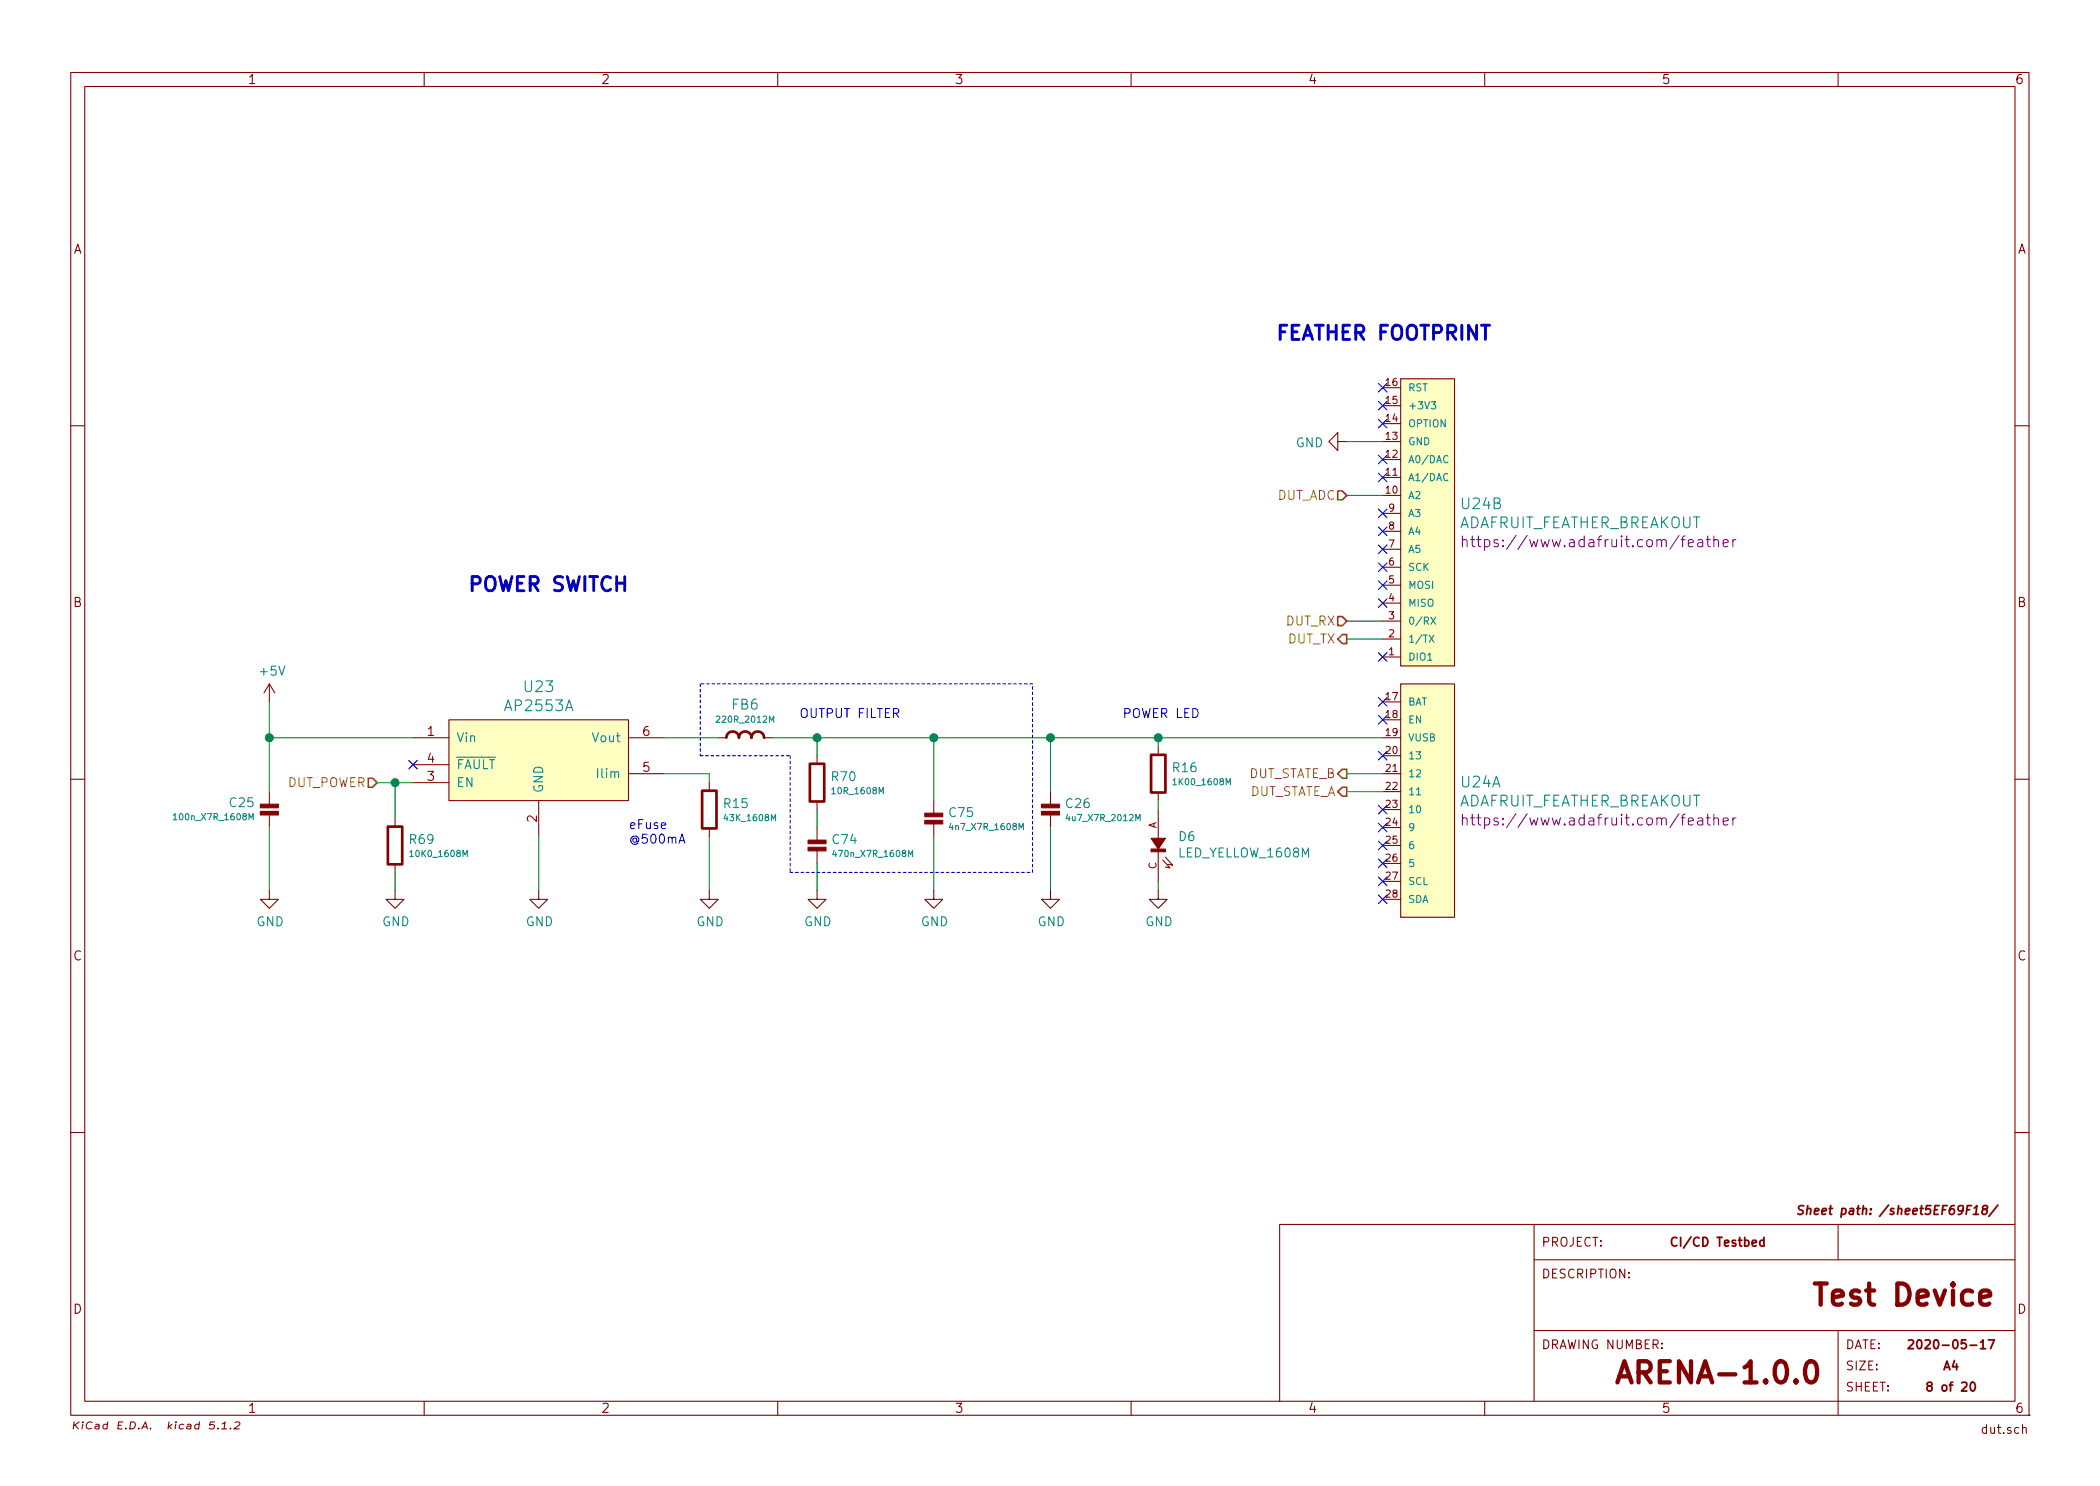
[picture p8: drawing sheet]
<svg xmlns="http://www.w3.org/2000/svg" width="297mm" height="210mm" viewBox="0 0 297 210" stroke-linecap="round" stroke-linejoin="round" font-family="sans-serif">
<g fill="none" stroke="#840000" stroke-width=".15">
<path d="M10 10.3h277v189.9h-277zM12 12.2h273v186.1h-273zM60 10.3v1.9M110 10.3v1.9M160 10.3v1.9M210 10.3v1.9M260 10.3v1.9M195.6 59.9h2.5M195.6 57.4h2.5M195.6 54.9h2.5M198.1 53.6h7.6v40.6h-7.6zM10 60.2h2"/>
<path d="M189.2 62.5v-1.3l-1.2 1.3 1.2 1.2v-1.2h1.3M195.6 70.1h2.5M195.6 67.6h2.5M195.6 65h2.5M195.6 62.5h2.5M195.6 77.7h2.5M195.6 75.2h2.5M195.6 72.6h2.5M285 60.2h2M38.1 96.8l-.8 1.2M38.1 96.8v2.5M38.1 96.8l.8 1.2"/>
<path d="M195.6 99.3h2.5M195.6 93h2.5M195.6 90.4h2.5M195.6 87.9h2.5M195.6 85.3h2.5M195.6 82.8h2.5M195.6 80.3h2.5M198.1 96.8h7.6v33h-7.6zM10 110.3h2M38.1 112v1.8M38.1 115.3v1.8M55.9 115.8v1.2"/>
<path d="M58.4 104.4h5.1M58.4 110.7h5.1M58.4 108.2h5.1M63.5 101.8h25.4v11.5h-25.4zM76.2 113.3v5.1M88.9 104.4h5.1M88.9 109.5h5.1M100.3 110.7v1.2M100.3 117.2v1.2M101.6 104.4h1.1M108.1 104.4h1.1M115.6 106.9v1.2"/>
<path d="M115.6 113.4v1.1M115.6 117.1v1.8M132.1 113.3v1.8M132.1 116.6v1.8M148.6 112v1.8M148.6 115.3v1.8M163.8 105.7v1.1M163.8 112.1v1.2M163.8 114.5v4.5M195.6 101.8h2.5M195.6 104.4h2.5M195.6 106.9h2.5"/>
<path d="M195.6 109.5h2.5M195.6 112h2.5M195.6 114.5h2.5M195.6 117.1h2.5M195.6 119.6h2.5M285 110.3h2M38.1 126v1.2h1.3l-1.3 1.3-1.3-1.3h1.3M55.9 126v1.2h1.2l-1.2 1.3-1.3-1.3h1.3M55.9 122.3v1.1M76.2 126v1.2h1.3l-1.3 1.3-1.3-1.3h1.3M100.3 126v1.2h1.3l-1.3 1.3-1.2-1.3h1.2M115.6 126v1.2h1.2l-1.2 1.3-1.3-1.3h1.3"/>
<path d="M115.6 120.4v1.8M132.1 126v1.2h1.2l-1.2 1.3-1.3-1.3h1.3M148.6 126v1.2h1.3l-1.3 1.3-1.3-1.3h1.3M163.8 126v1.2h1.3l-1.3 1.3-1.2-1.3h1.2M163.8 120.3v4.4M164.5 121.7l1 1.1-.7-.1M164.8 121.3l1.1 1.1-.7-.1M195.6 122.2h2.5M195.6 124.7h2.5M195.6 127.2h2.5M10 160.2h2M217 178.3h68"/>
<path d="M217 173.2v25M260 173.2v5.1M285 173.2h-104v25.1M285 160.2h2M60 198.3v1.9M110 198.3v1.9M160 198.3v1.9M210 198.3v1.9M217 188.3h68M260 188.3v11.9M30.4 201.2h-.6l-.2 .5 .2-.1h.5v.1v.4l-.3 .1-.4-.1M30.8 202.1v.1"/>
<path d="M31.3 202.2h.8M31.4 201.5l.4-.3-.1 1M32.6 202.1v.1M33.2 201.3l.5-.1 .2 .3-.8 .7h.7M287 200.2h.1"/>
</g>
<g fill="none" stroke="#840000" stroke-width=".25">
<path d="M237.2 175.2a.5 .5 0 0 0-.6 0 .5 .5 0 0 0-.2 .6 .46 .46 0 0 0 .3 .5 .46 .46 0 0 0 .5-.1M249.5 175.5h-.4l-.2 .2 .1 .5 .1 .1 .4-.1M249.5 175.1v1.2M255.1 170.6h-.4l-.2 .1v.3l.4 .3 .1 .3-.2 .2-.5-.1M255.6 171.1l.2-.1h.3v.8M255.7 170.6l-.2 1.2M256.7 171.4l.6-.1-.1-.3h-.4l-.2 .6 .2 .2 .3-.1M257.7 171.4l.6-.1v-.3h-.5l-.1 .6 .1 .2 .4-.1M258.7 171h.5M259 170.6l-.2 1 .3 .2M270 189.7l.4-.1 .2 .1 .1 .2-.8 .9h.8M272.8 196.1l-.2-.2v-.2l.2-.1h.4l.1 .2-.1 .2-.5 .2-.1 .1v.3l.2 .2h.2l.3-.2-.1-.4-.2-.1"/>
<path d="M278.8 195.7l.2-.1a.67 .67 0 0 1 .5 .5 .67 .67 0 0 1-.3 .6 .28 .28 0 0 1-.3 .1 .28 .28 0 0 1-.2-.2v-.6zM281.3 189.6h.8l-.5 1.2"/>
</g>
<path d="M228.8 195.6l1-3 1 3M229.1 194.7h1.4M256.7 181.6h1.7M257.5 181.6v3" fill="none" stroke="#840000" stroke-width=".61"/>
<g fill="#ffffc2" stroke="#ffffc2" stroke-width=".14">
<path d="M198.1 96.8h7.6v33h-7.6z"/>
<path d="M198.1 53.6h7.6v40.6h-7.6z"/>
<path d="M63.5 101.8h25.4v11.5h-25.4z"/>
</g>
<g fill="none" stroke="#008484" stroke-width=".15">
<path d="M202.4 56.8h.7l-.4 .4 .4 .2-.1 .4-.1 .1-.5-.1M204.8 67.1a.4 .4 0 0 0-.5 0 .4 .4 0 0 0-.1 .5l.2 .4h.2l.2-.1M204.8 64.5a.4 .4 0 0 0-.5 0 .4 .4 0 0 0-.1 .5l.2 .4 .2 .1 .2-.1M202.2 89.9l.6 1M202.4 87.3l.7 1M202.8 89.9l-.6 1M203.1 87.3l-.7 1M24.5 115.4l.3-.3v.9M24.5 116h.5M35.2 116v-.9l.3 .6 .3-.6v.9M101.3 101.4l.4-.1 .1 .3-.5 .6h.5M134.5 116.5l-.2 .6h.5"/>
<path d="M144.1 117.4v-.9l.3 .6 .4-.6v.9M151 115.2l-.2 .6h.6M160.7 116.1v-.9l.3 .7 .3-.7v.9M165.9 110.4l.3-.2v.8M165.9 111h.5M173.4 111v-.8l.3 .6 .3-.6v.8M200.4 112.5h.5M58 120.6l.2-.3v.9M58 121.2h.5M65.5 121.2v-.9l.3 .6 .3-.6v.9M118 120.3l-.2 .6h.5M128.5 121.2v-.9l.3 .6 .3-.6v.9"/>
</g>
<g fill="none" stroke="#840084" stroke-width=".15">
<path d="M206.9 76.5a.41 .41 0 0 1 .6 0v.9M206.9 75.8v1.6M208 76.3h.6M208.3 75.8v1.3v.2l.3 .1M208.9 76.3h.6M240.2 76.4l.1-.1 .5 .1v1M240.8 76.7l-.5 .1a.3 .3 0 0 0-.2 .3 .3 .3 0 0 0 .2 .3l.5-.1M241.4 76.3h.5M241.6 75.8v1.3v.2l.3 .1M242.4 76.5a.41 .41 0 0 1 .7 0v.9M242.4 75.8v1.6M243.7 76.9l.7-.2v-.3l-.5-.1-.2 .2 .1 .8 .1 .1 .5-.1"/>
<path d="M245.1 76.3v1.1M245.5 76.3l-.2 .1-.2 .2M206.9 115.8a.41 .41 0 0 1 .6 .1v.8M206.9 115.2v1.5M208 115.7h.6M208.3 115.2v1.3v.2h.3M208.9 115.7h.6M240.2 115.8l.1-.1 .5 .1v.9M240.8 116.1h-.5a.3 .3 0 0 0-.2 .3 .3 .3 0 0 0 .2 .3h.5M241.4 115.7h.5M241.6 115.2v1.3v.2h.3M242.4 115.8a.41 .41 0 0 1 .7 .1v.8"/>
<path d="M242.4 115.2v1.5M243.7 116.2l.7-.1v-.3l-.5-.1-.2 .2 .1 .8h.1h.5M245.1 115.7v1M245.5 115.7l-.2 .1-.2 .2"/>
</g>
<g fill="none" stroke="#008400" stroke-width=".15">
<path d="M190.5 62.5h5.1M190.5 70.1h5.1M38.1 99.3v12.7M190.5 90.4h5.1M190.5 87.9h5.1M38.1 104.4h20.3M38.1 117.1v8.9M53.3 110.7h5.1M55.9 110.7v5.1M76.2 118.4v7.6M94 104.4h7.6M94 109.5h6.3v1.2"/>
<path d="M100.3 118.4v7.6M109.2 104.4h86.4M115.6 104.4v2.5M115.6 114.5v2.6M132.1 104.4v8.9M132.1 118.4v7.6M148.6 104.4v7.6M148.6 117.1v8.9M163.8 104.4v1.3M163.8 113.3v1.2M190.5 109.5h5.1M190.5 112h5.1"/>
<path d="M55.9 123.4v2.6M115.6 122.2v3.8M163.8 124.7v1.3"/>
</g>
<g fill="none" stroke="#000084" stroke-width=".15">
<path d="M195 54.2l1.2 1.3M195 56.8l1.2 1.2M195 59.3l1.2 1.2M196.2 54.2l-1.2 1.3M196.2 56.8l-1.2 1.2M196.2 59.3l-1.2 1.2M195 79.6l1.2 1.3M195 64.4l1.2 1.2M195 66.9l1.2 1.3M195 72l1.2 1.2M195 74.6l1.2 1.2M195 77.1l1.2 1.2"/>
<path d="M196.2 79.6l-1.2 1.3M196.2 64.4l-1.2 1.2M196.2 66.9l-1.2 1.3M196.2 72l-1.2 1.2M196.2 74.6l-1.2 1.2M196.2 77.1l-1.2 1.2M195 98.7l1.2 1.2M195 92.3l1.2 1.3M195 84.7l1.2 1.2M195 82.2l1.2 1.2M196.2 98.7l-1.2 1.2M196.2 92.3l-1.2 1.3"/>
<path d="M196.2 84.7l-1.2 1.2M196.2 82.2l-1.2 1.2M57.8 107.6l1.2 1.2M59 107.6l-1.2 1.2M195 101.2l1.2 1.3M195 113.9l1.2 1.3M195 116.5l1.2 1.2M195 119l1.2 1.2M195 106.3l1.2 1.2M196.2 101.2l-1.2 1.3M196.2 113.9l-1.2 1.3M196.2 116.5l-1.2 1.2"/>
<path d="M196.2 119l-1.2 1.2M196.2 106.3l-1.2 1.2M195 121.6l1.2 1.2M195 124.1l1.2 1.2M195 126.6l1.2 1.3M196.2 121.6l-1.2 1.2M196.2 124.1l-1.2 1.2M196.2 126.6l-1.2 1.3"/>
</g>
<path d="M189.2 69.5h.7l.6 .6-.6 .6h-.7zM189.2 87.2h.7l.6 .7-.6 .6h-.7zM189.9 89.8h.6v1.3h-.6l-.7-.7zM52.1 110.1h.6l.6 .6-.6 .7h-.6zM189.9 108.8h.6v1.3h-.6l-.7-.6zM189.9 111.4h.6v1.2h-.6l-.7-.6z" fill="none" stroke="#848400" stroke-width=".25"/>
<g fill="#840000" stroke="#840000" stroke-width=".15">
<path d="M36.8 113.8h2.6v.5h-2.6z"/>
<path d="M36.8 114.8h2.6v.5h-2.6z"/>
<path d="M147.3 114.8h2.6v.5h-2.6z"/>
<path d="M147.3 113.8h2.6v.5h-2.6z"/>
<path d="M162.8 120.1h2v.4h-2z"/>
<path d="M162.8 118.6h2l-1 1.5z"/>
<path d="M114.3 119.9h2.5v.5h-2.5z"/>
<path d="M114.3 118.9h2.5v.5h-2.5z"/>
<path d="M130.8 116.1h2.5v.5h-2.5z"/>
<path d="M130.8 115.1h2.5v.5h-2.5z"/>
</g>
<g fill="#008400" stroke="#008400" stroke-width=".25">
<circle cx="38.1" cy="104.4" r=".51"/>
<circle cx="115.6" cy="104.4" r=".51"/>
<circle cx="132.1" cy="104.4" r=".51"/>
<circle cx="148.6" cy="104.4" r=".51"/>
<circle cx="163.8" cy="104.4" r=".51"/>
<circle cx="55.9" cy="110.7" r=".51"/>
</g>
<path d="M54.9 117h2v5.3h-2zM99.3 111.9h2v5.3h-2zM102.7 104.4a.89 .89 0 0 1 .9-.9 .89 .89 0 0 1 .9 .9M104.5 104.4a.89 .89 0 0 1 .9-.9 .89 .89 0 0 1 .9 .9M106.3 104.4a.89 .89 0 0 1 .9-.9 .89 .89 0 0 1 .9 .9M114.6 108.1h2v5.3h-2zM162.8 106.8h2v5.3h-2z" fill="none" stroke="#840000" stroke-width=".38"/>
<path d="M99.1 96.8v10.1M146 96.8h-46.9M99.1 106.9h12.7M111.8 106.9v16.5M111.8 123.4h34.2M146 123.4v-26.6" fill="none" stroke="#0000c2" stroke-width=".15" stroke-dasharray=".4 .4"/>
<g font-size="4.2" fill="#840000">
<text x="259.3" y="184.8">Test Device</text>
<text x="232.5" y="195.8">ARENA-1.0.0</text>
</g>
<g font-size="2.8" fill="#0000c2">
<text x="180.3" y="48.1">FEATHER FOOTPRINT</text>
<text x="66" y="83.7">POWER SWITCH</text>
</g>
<g font-size="2.1" fill="#008484">
<text x="205.9" y="74.7">ADAFRUIT_FEATHER_BREAKOUT</text>
<text x="206.8" y="72.1">U24B</text>
<text x="71.6" y="100.6">AP2553A</text>
<text x="74.3" y="97.9">U23</text>
<text x="206.7" y="111.4">U24A</text>
<text x="205.9" y="114.1">ADAFRUIT_FEATHER_BREAKOUT</text>
</g>
<g font-size="2.1" fill="#840084">
<text x="209.6" y="77.4">https://www.adafruit.com/feather</text>
<text x="209.6" y="116.8">https://www.adafruit.com/feather</text>
</g>
<text font-size="1.9" fill="#008484" x="103.6" y="100.4">FB6</text>
<g font-size="1.8" fill="#840000">
<text x="35" y="11.9">1</text>
<text x="85" y="11.9">2</text>
<text x="135" y="11.9">3</text>
<text x="185" y="11.9">4</text>
<text x="235" y="11.9">5</text>
<text x="285" y="11.9">6</text>
<text x="10.4" y="35.9">A</text>
<text x="285.4" y="35.9">A</text>
<text x="10.4" y="85.9">B</text>
<text x="285.4" y="85.9">B</text>
<text x="60.5" y="104.1">1</text>
<text x="60.5" y="107.9">4</text>
<text x="91" y="104.1">6</text>
<text x="60.5" y="110.5">3</text>
<text x="91" y="109.2">5</text>
<text x="75.9" y="116.3" transform="rotate(-90 75.9 116.3)">2</text>
<text x="10.4" y="135.9">C</text>
<text x="285.4" y="135.9">C</text>
<text x="10.4" y="185.9">D</text>
<text x="285.4" y="185.9">D</text>
<text x="35" y="199.9">1</text>
<text x="85" y="199.9">2</text>
<text x="135" y="199.9">3</text>
<text x="185" y="199.9">4</text>
<text x="235" y="199.9">5</text>
<text x="285" y="199.9">6</text>
</g>
<g font-size="1.8" fill="#008484">
<text x="183.3" y="63.3">GND</text>
<text x="36.9" y="95.6">+5V</text>
<text x="64.5" y="105">Vin</text>
<text x="83.9" y="105">Vout</text>
<text x="64.5" y="111.4">EN</text>
<text x="64.5" y="108.8">FAULT</text>
<text x="76.8" y="112.3" transform="rotate(-90 76.8 112.3)">GND</text>
<text x="84.8" y="110.1">Ilim</text>
<text x="117.7" y="110.5">R70</text>
<text x="166" y="109.3">R16</text>
<text x="32.6" y="114.2">C25</text>
<text x="58" y="119.4">R69</text>
<text x="102.5" y="114.3">R15</text>
<text x="117.8" y="119.4">C74</text>
<text x="134.3" y="115.6">C75</text>
<text x="150.9" y="114.3">C26</text>
<text x="166.8" y="119">D6</text>
<text x="166.8" y="121.3">LED_YELLOW_1608M</text>
<text x="36.3" y="131.1">GND</text>
<text x="54.1" y="131.1">GND</text>
<text x="74.4" y="131.1">GND</text>
<text x="98.5" y="131.1">GND</text>
<text x="113.7" y="131.1">GND</text>
<text x="130.3" y="131.1">GND</text>
<text x="146.8" y="131.1">GND</text>
<text x="162" y="131.1">GND</text>
</g>
<g font-size="1.8" fill="#848400">
<text x="180.5" y="70.7">DUT_ADC</text>
<text x="181.9" y="88.5">DUT_RX</text>
<text x="182.1" y="91.1">DUT_TX</text>
<text x="40.5" y="111.4">DUT_POWER</text>
<text x="176.3" y="110.1">DUT_STATE_B</text>
<text x="176.3" y="112.6">DUT_STATE_A</text>
</g>
<g font-size="1.8" fill="#0000c2">
<text x="113" y="101.6">OUTPUT FILTER</text>
<text x="158.7" y="101.6">POWER LED</text>
<text x="88.9" y="117.3">eFuse</text>
<text x="88.9" y="119.4">@500mA</text>
</g>
<g font-size="1.7" fill="#840000">
<text x="259.5" y="171.9">Sheet path: /sheet5EF69F18/</text>
<text x="218" y="176.4">PROJECT:</text>
<text x="237.1" y="176.4">CI/CD Testbed</text>
<text x="218" y="180.9">DESCRIPTION:</text>
<text x="218" y="190.9">DRAWING NUMBER:</text>
<text x="261" y="190.9">DATE:</text>
<text x="271.6" y="190.9">2020-05-17</text>
<text x="261" y="196.9">SHEET:</text>
<text x="261" y="193.9">SIZE:</text>
<text x="273.3" y="196.9">8 of 20</text>
<text x="274.9" y="193.9">A4</text>
<text x="280.8" y="202.9">dut.sch</text>
</g>
<g font-size="1.4" fill="#840000">
<text x="196.1" y="59.7">14</text>
<text x="196.1" y="57.1">15</text>
<text x="196.1" y="54.6">16</text>
<text x="196.1" y="64.8">12</text>
<text x="196.1" y="62.2">13</text>
<text x="196.1" y="69.8">10</text>
<text x="196.1" y="67.3">11</text>
<text x="196.5" y="77.5">7</text>
<text x="196.5" y="74.9">8</text>
<text x="196.5" y="72.4">9</text>
<text x="196.5" y="82.5">5</text>
<text x="196.5" y="80">6</text>
<text x="196.5" y="87.6">3</text>
<text x="196.5" y="85.1">4</text>
<text x="196.5" y="92.7">1</text>
<text x="196.5" y="90.2">2</text>
<text x="196.1" y="99.1">17</text>
<text x="196.1" y="101.6">18</text>
<text x="196.1" y="104.1">19</text>
<text x="196.1" y="106.7">20</text>
<text x="196.1" y="109.2">21</text>
<text x="196.1" y="111.8">22</text>
<text x="163.6" y="117.3" transform="rotate(-90 163.6 117.3)">A</text>
<text x="196.1" y="114.3">23</text>
<text x="196.1" y="116.8">24</text>
<text x="196.1" y="119.4">25</text>
<text x="163.6" y="123" transform="rotate(-90 163.6 123)">C</text>
<text x="196.1" y="121.9">26</text>
<text x="196.1" y="124.5">27</text>
<text x="196.1" y="127">28</text>
<text x="10" y="202.2">KiCad E.D.A. kicad 5.1.2</text>
</g>
<g font-size="1.4" fill="#008484">
<text x="199.1" y="57.9">+3V3</text>
<text x="199.1" y="55.4">RST</text>
<text x="199.1" y="65.5">A0/DAC</text>
<text x="199.1" y="63">GND</text>
<text x="199.1" y="60.4">OPTION</text>
<text x="199.1" y="70.6">A2</text>
<text x="199.1" y="68.1">A1/DAC</text>
<text x="199.1" y="75.7">A4</text>
<text x="199.1" y="73.1">A3</text>
<text x="199.1" y="83.3">MOSI</text>
<text x="199.1" y="80.8">SCK</text>
<text x="199.1" y="78.2">A5</text>
<text x="199.1" y="88.4">0/RX</text>
<text x="199.1" y="85.8">MISO</text>
<text x="199.1" y="93.5">DIO1</text>
<text x="199.1" y="90.9">1/TX</text>
<text x="199.1" y="99.8">BAT</text>
<text x="199.1" y="102.4">EN</text>
<text x="199.1" y="104.9">VUSB</text>
<text x="199.1" y="107.4">13</text>
<text x="199.1" y="110">12</text>
<text x="199.1" y="112.5">11</text>
<text x="199.1" y="115.1">10</text>
<text x="199.1" y="117.6">9</text>
<text x="199.1" y="120.1">6</text>
<text x="199.1" y="122.7">5</text>
<text x="199.1" y="125.2">SCL</text>
<text x="199.1" y="127.8">SDA</text>
</g>
<g font-size="1.2" fill="#008484">
<text x="101.7" y="102.3">220R_2012M</text>
<text x="118" y="112.4">10R_1608M</text>
<text x="166.3" y="111.1">1K00_1608M</text>
<text x="25" y="116">100n_X7R_1608M</text>
<text x="102.7" y="116.2">43K_1608M</text>
<text x="134.7" y="117.4">4n7_X7R_1608M</text>
<text x="151.2" y="116.2">4u7_X7R_2012M</text>
<text x="58.3" y="121.3">10K0_1608M</text>
<text x="118.3" y="121.3">470n_X7R_1608M</text>
</g>
</svg>
